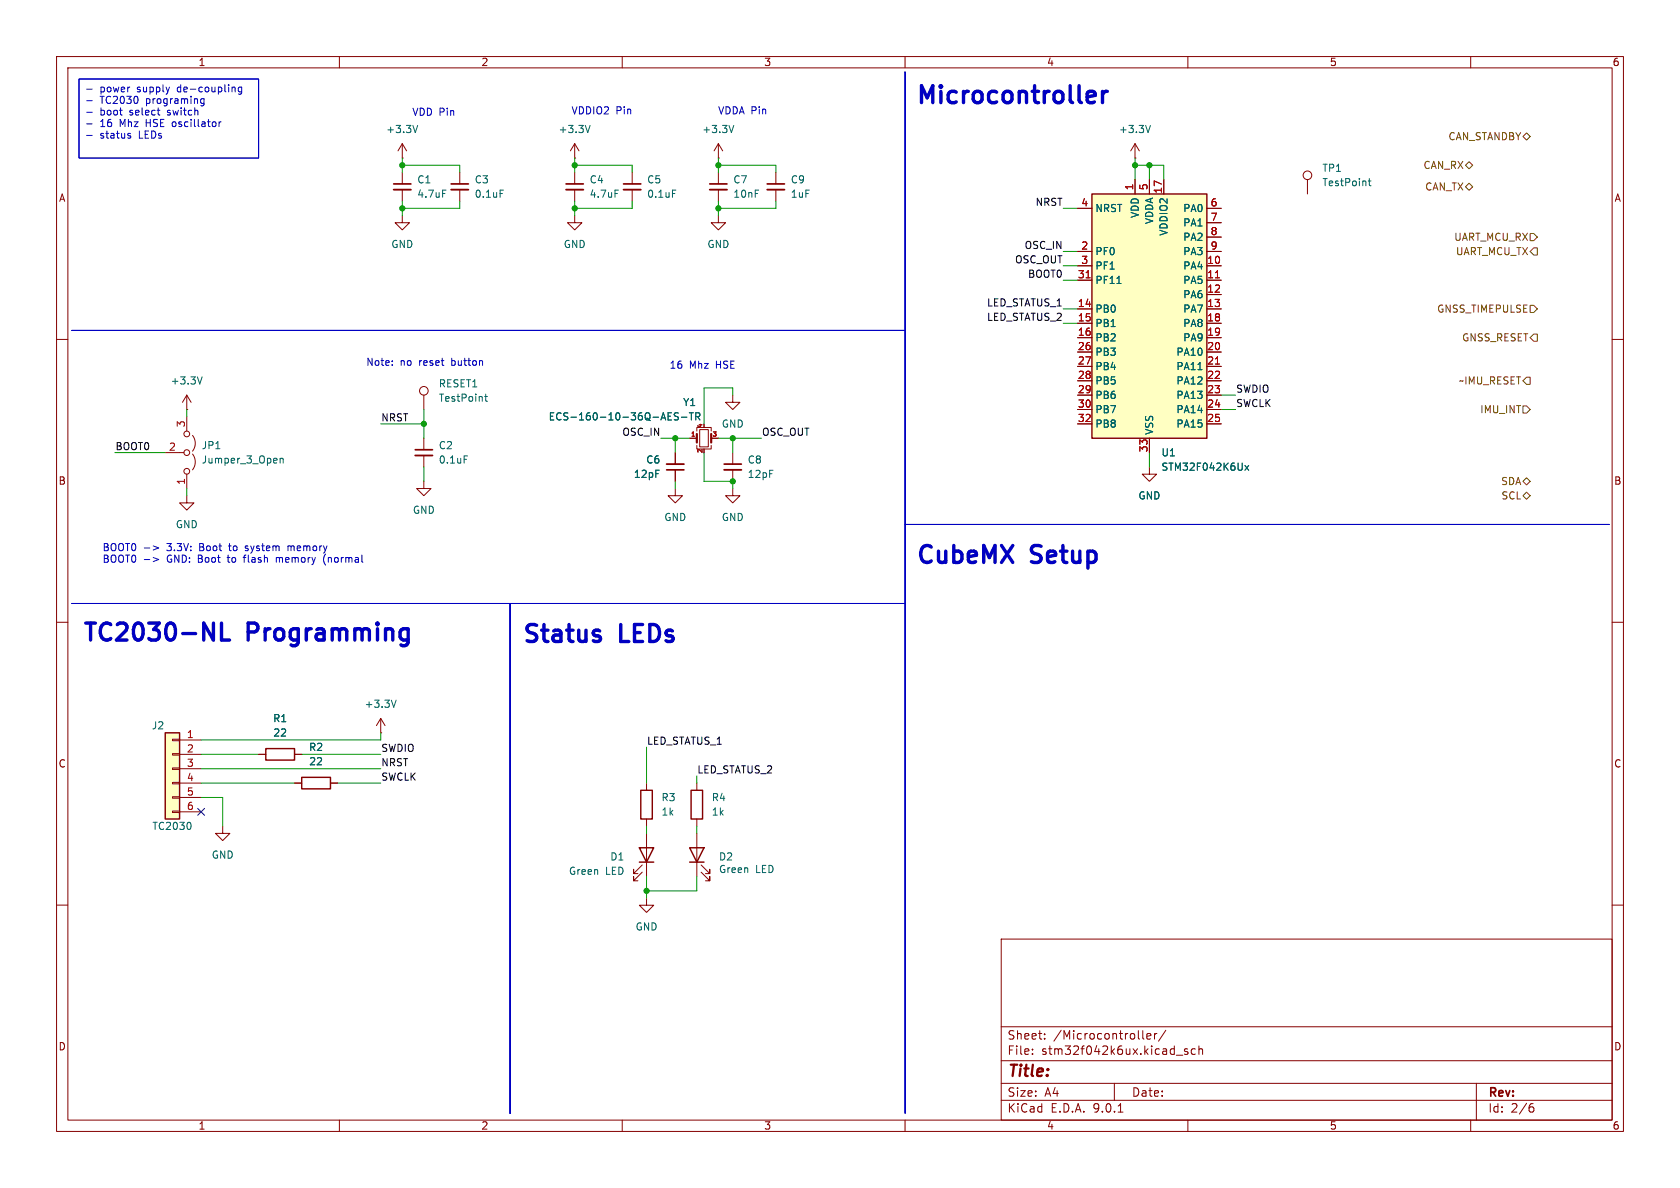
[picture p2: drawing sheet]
<svg xmlns="http://www.w3.org/2000/svg" width="297mm" height="210mm" viewBox="0 0 297 210" stroke-linecap="round" stroke-linejoin="round" font-family="sans-serif">
<g fill="none" stroke="#840000" stroke-width=".18">
<path d="M10 10h277v190h-277zM12 12h273v186h-273zM60 10v2M110 10v2M160 10v2M210 10v2M260 10v2M71.1 38.1v1.3h1.3l-1.3 1.2-1.3-1.2h1.3M111.8 30.5v2M111.8 33.5v2.1M127 30.5v2M127 33.5v2.1"/>
<path d="M231.1 31.8v2.5M10 60h2M74.9 69.9v2.5M285 60h2M119.4 80v2M119.4 83.1v2M10 110h2M285 110h2M10 160h2M177 166h108v32h-108zM285 160h2M60 198v2"/>
<path d="M110 198v2M160 198v2M177 194.5h108M177 191.5h108M177 187.5h108M177 181.5h108M182.5 186.3v.1M182.5 185.5v.1M184.7 183.6v.1M184.7 182.8v.1M197 191.5v3M197.7 196.6h.8"/>
<path d="M202 182.2v1.3l.2 .2M202.7 183.2l.8-.1-.1-.3-.4-.1-.3 .2 .1 .7h.6M204.1 182.7v1M204.5 182.7l-.3 .1-.1 .2M206.1 182.1l-1.3 2M208 186.5h1.1M210 185.5l-.4-.1-.2 .2 .1 .2 .5 .2v.3h-.6M210 198v2M211.3 185.5l-.4-.1-.3 .3v.4l.1 .2h.6M212 185.5l.2-.1 .3 .1 .1 .9M212 184.9v1.5M260 198v2"/>
<path d="M261 191.5v6.5M270.6 195.7h.4l.2 .3-.1 .5-.5 .1M271 195.1l-.4 .1"/>
<circle cx="231.1" cy="31" r=".76"/>
<circle cx="74.9" cy="69.1" r=".76"/>
</g>
<path d="M118.9 33.6h.6M241.9 32h.5M242.1 31.6v1.1l.3 .1M85.7 70.1h.5M85.9 69.7v1.1l.3 .1" fill="none" stroke="#006464" stroke-width=".18"/>
<path d="M110.2 32.5h3.1M125.5 32.5h3M117.9 83.1h3" fill="none" stroke="#840000" stroke-width=".3"/>
<path d="M110.2 33.5h3.1M125.5 33.5h3M117.9 82h3" fill="none" stroke="#840000" stroke-width=".33"/>
<path d="M193 34.3h20.4v43.2h-20.4z" fill="#ffffc2"/>
<path d="M193 34.3h20.4v43.2h-20.4zM47 132.3h5.1v2.1h-5.1zM53.3 137.4h5.1v2h-5.1zM113 149.9h2.6l-1.3 2.5zM113 152.4h2.6" fill="none" stroke="#840000" stroke-width=".25"/>
<g fill="none" stroke="#840000" stroke-width=".18">
<path d="M127 38.1v1.3h1.3l-1.3 1.2-1.3-1.2h1.3M127 27.9h.1M127 25.4l-.8 1.3M127 25.4l.8 1.3M127 25.4v2.5M190.5 36.8h2.5M200.7 31.8v2.5M203.2 31.8v2.5M205.7 31.8v2.5M213.4 36.8h2.5M213.4 39.4h2.5M190.5 44.5h2.5"/>
<path d="M190.5 47h2.5M190.5 49.5h2.5M190.5 54.6h2.5M190.5 57.2h2.5M190.5 59.7h2.5M213.4 44.5h2.5M213.4 47h2.5M213.4 49.5h2.5M213.4 54.6h2.5M213.4 57.2h2.5M213.4 59.7h2.5M213.4 41.9h2.5"/>
<path d="M213.4 52.1h2.5M129.5 69.9v1.2h1.3l-1.3 1.3-1.2-1.3h1.2M190.5 62.2h2.5M190.5 64.8h2.5M190.5 67.3h2.5M190.5 69.9h2.5M190.5 72.4h2.5M190.5 74.9h2.5M203.2 77.5v2.5M213.4 62.2h2.5M213.4 64.8h2.5M213.4 67.3h2.5"/>
<path d="M213.4 69.9h2.5M213.4 72.4h2.5M213.4 74.9h2.5M203.2 82.6v1.2h1.3l-1.3 1.3-1.3-1.3h1.3M45.7 133.4h1.3M52.1 133.4h1.2M52.1 138.4h1.2M58.4 138.4h1.3M113.5 154.2l-1.5 1.5v-.8v.8h.8M113.5 152.9l-1.5 1.5v-.7v.7h.8M114.3 158.8v1.2h1.3l-1.3 1.3-1.3-1.3h1.3M114.3 147.3v7.6"/>
</g>
<path d="M129.7 22.2l-.4 1.2M197.5 50.1h.7M211.8 65.3h.7M220.1 82.3l.7 .8M220.8 82.3l-.7 .8" fill="none" stroke="#006464" stroke-width=".18"/>
<path d="M192 49.1h.7M214.9 49.1h.7M214.9 64.4h.7" fill="none" stroke="#a90000" stroke-width=".18"/>
<path d="M29.2 129.5h2.5v15.3h-2.5z" fill="#ffffc2"/>
<path d="M29.2 129.5h2.5v15.3h-2.5zM113.3 139.7h2v5.1h-2zM122.2 139.7h2v5.1h-2zM121.9 149.9h2.6l-1.3 2.5zM121.9 152.4h2.6" fill="none" stroke="#840000" stroke-width=".25"/>
<g fill="none" stroke="#840000" stroke-width=".18">
<path d="M71.1 27.9h.1M71.1 25.4l-.7 1.3M71.1 25.4l.8 1.3M71.1 25.4v2.5M71.1 30.5v2M71.1 33.5v2.1M81.3 30.5v2M81.3 33.5v2.1M101.6 38.1v1.3h1.3l-1.3 1.2-1.3-1.2h1.3M101.6 27.9h.1M101.6 25.4v2.5M101.6 30.5v2"/>
<path d="M101.6 33.5v2.1M101.6 25.4l-.8 1.3M101.6 25.4l.8 1.3M137.2 30.5v2M137.2 33.5v2.1M190.5 36.8h2.5M200.7 27.9h.1M200.7 25.4l-.8 1.3M200.7 25.4l.7 1.3M200.7 25.4v2.5M200.7 31.8v2.5M203.2 31.8v2.5"/>
<path d="M205.7 31.8v2.5M213.4 36.8h2.5M213.4 39.4h2.5M190.5 44.5h2.5M190.5 47h2.5M190.5 49.5h2.5M190.5 54.6h2.5M190.5 57.2h2.5M190.5 59.7h2.5M213.4 44.5h2.5M213.4 47h2.5M213.4 49.5h2.5"/>
<path d="M213.4 54.6h2.5M213.4 57.2h2.5M213.4 59.7h2.5M213.4 41.9h2.5M213.4 52.1h2.5M33 72.4h.1M33 69.9v2.5M33 73.7v2.5M33 69.9l-.7 1.2M33 69.9l.8 1.2M34 77a2.26 2.26 0 0 1 0 2.8M74.9 77.5v2"/>
<path d="M121.9 77.5h1.3M123.2 76.2v-.6h2.5v.6M123.2 78.7v.7h2.5v-.7M123.7 75.9h1.5v3.1h-1.5zM125.7 77.5h1.3M190.5 62.2h2.5M190.5 64.8h2.5M190.5 67.3h2.5M190.5 69.9h2.5M190.5 72.4h2.5M190.5 74.9h2.5M203.2 77.5v2.5"/>
<path d="M213.4 62.2h2.5M213.4 64.8h2.5M213.4 67.3h2.5M213.4 69.9h2.5M213.4 72.4h2.5M213.4 74.9h2.5M29.2 80h3.3M33 87.6v1.3h1.3l-1.3 1.3-1.3-1.3h1.3M33 83.8v2.6M34 80.3a2.26 2.26 0 0 1 0 2.8M74.9 85.1v1.3h1.3l-1.3 1.2-1.2-1.2h1.2M74.9 80.5v2.1"/>
<path d="M119.4 86.4v1.2h1.2l-1.2 1.3-1.3-1.3h1.3M119.4 80v2M119.4 83.1v2M129.5 86.4v1.2h1.3l-1.3 1.3-1.2-1.3h1.2M129.5 80v2M129.5 83.1v2M30.5 130.7h1.2v.2h-1.2zM30.5 133.2h1.2v.3h-1.2zM30.5 135.8h1.2v.2h-1.2zM30.5 138.3h1.2v.3h-1.2zM31.7 130.8h3.9M31.7 133.4h3.9"/>
<path d="M31.7 135.9h3.9M31.7 138.4h3.9M45.7 133.4h1.3M52.1 133.4h1.2M52.1 138.4h1.2M58.4 138.4h1.3M67.3 129.5h.1M67.3 127l-.8 1.3M67.3 127l.8 1.3M67.3 127v2.5M114.3 138.4v1.3M123.2 138.4v1.3"/>
<path d="M30.5 140.8h1.2v.3h-1.2zM30.5 143.4h1.2v.2h-1.2zM31.7 141h3.9M31.7 143.5h3.9M39.4 146.1v1.2h1.2l-1.2 1.3-1.3-1.3h1.3M114.3 144.8v1.3M123.2 144.8v1.3M123.2 147.3v7.6M124 154.2l1.5 1.5v-.8v.8h-.8M124 152.9l1.5 1.5v-.7v.7h-.8"/>
<circle cx="33" cy="76.7" r=".51"/>
<circle cx="33" cy="80" r=".51"/>
<circle cx="33" cy="83.3" r=".51"/>
</g>
<g fill="none" stroke="#006464" stroke-width=".18">
<path d="M73.8 22.2l-.4 1.2M78.2 33.6h.7M88.4 33.6h.6M104.3 22.2l-.4 1.2M108.7 33.6h.6M203.4 22.2l-.4 1.2M197.5 50.1h.7M35.7 66.6l-.4 1.3M118.1 73.6h.4M118.1 74.2h.6M118.1 73h.6M119.9 73h-.5l-.1 .1v.4l.5 .2 .1 .3-.2 .2h-.5"/>
<path d="M120.5 73.8h.9M121.9 73h.7M122.2 73v1.2M123 73.6h.6l.1-.2v-.3l-.7-.1v1.2M123.3 73.6l.4 .6M211.8 65.3h.7M49.5 81v.9M49.5 81.1l.2-.1 .3 .1 .1 .8M82.1 80.6h.6M220.1 82.3l.7 .8M220.8 82.3l-.7 .8M70 123.8l-.4 1.2"/>
<path d="M33.7 145.5l.1 .3-.1 .7"/>
</g>
<path d="M69.6 32.5h3M79.8 32.5h3M100.1 32.5h3M135.6 32.5h3.1M73.4 79.5h3.1M128 82h3.1" fill="none" stroke="#840000" stroke-width=".3"/>
<path d="M69.6 33.5h3M79.8 33.5h3M100.1 33.5h3M135.6 33.5h3.1M73.4 80.5h3.1M128 83.1h3.1" fill="none" stroke="#840000" stroke-width=".33"/>
<path d="M123.2 76.7v1.5M125.7 76.7v1.5" fill="none" stroke="#840000" stroke-width=".38"/>
<path d="M259.1 33l.6-.6 .6 .6-.6 .7zM259.1 29.2l.6-.6 .6 .6-.6 .6zM269.2 24.1l.7-.6 .6 .6-.6 .7zM270.5 54h.6l.7 .6-.7 .6h-.6zM270.5 41.3h.6l.7 .6-.7 .6h-.6zM271.1 59.1h.7v1.2h-.7l-.6-.6zM271.1 43.8h.7v1.3h-.7l-.6-.6zM269.2 67.3l.7-.6h.6v1.2h-.6zM269.2 71.8h.7l.6 .6-.6 .6h-.7zM269.2 87.6l.7-.6 .6 .6-.6 .7zM269.2 85.1l.7-.6 .6 .6-.6 .6z" fill="none" stroke="#725600" stroke-width=".18"/>
<g fill="none" stroke="#009600" stroke-width=".18">
<path d="M71.1 29.2h10.2v1.3M71.1 27.9v2.6M71.1 35.6v2.5M81.3 35.6v1.2h-10.2M101.6 29.2h10.2v1.3M101.6 27.9v2.6M101.6 35.6v2.5M111.8 35.6v1.2h-10.2M127 29.2h10.2v1.3M127 27.9v2.6M127 35.6v2.5M137.2 35.6v1.2h-10.2"/>
<path d="M188 36.8h2.5M200.7 29.2h5v2.6M200.7 27.9v3.9M203.2 29.2v2.6M188 44.5h2.5M188 47h2.5M188 57.2h2.5M188 49.5h2.5M188 54.6h2.5M33 72.4v1.3M67.3 74.9h7.6M74.9 72.4v5.1"/>
<path d="M116.8 77.5h5.1M119.4 77.5v2.5M127 77.5h7.6M129.5 69.9v-1.3h-5v6.3M129.5 77.5v2.5M215.9 72.4h2.5M215.9 69.9h2.5M20.3 80h8.9M33 86.4v1.2M74.9 82.6v2.5M119.4 85.1v1.3M124.5 80v5.1h5v1.3"/>
<path d="M203.2 80v2.6M35.6 138.4h16.5M35.6 133.4h10.1M35.6 135.9h31.7M53.3 133.4h14M59.7 138.4h7.6M67.3 129.5v1.3h-31.7M114.3 132.1v6.3M123.2 137.2v1.2M35.6 141h3.8v5.1M114.3 146.1v1.2M114.3 154.9v3.9"/>
<path d="M123.2 154.9v2.6h-8.9M123.2 146.1v1.2"/>
</g>
<path d="M35 142.9l1.2 1.2M36.2 142.9l-1.2 1.2" fill="none" stroke="#000084" stroke-width=".18"/>
<g fill="none" stroke="#0000c2" stroke-width=".18">
<path d="M14 14h31.7v13.9h-31.7zM15.3 15.8h1M15.3 17.8h1M15.3 19.9h1M35.5 17.6v.6l.2 .1 .4-.1M36.1 17.4v1.1l-.3 .2h-.3M41.2 15.4l.4 .2v.6M42.7 15.5l-.3-.1-.3 .2 .1 .6h.5M42.7 15.4v1l-.2 .3-.3-.1M160 12.7v184.2zM15.3 21.9h1M15.3 23.9h1"/>
<path d="M22.8 24l.3 .1v.1l-.2 .2h-.2M22.8 23.6h.3M28.1 20.3h.2M38.7 21.5v.9M39.1 21.5l-.4 .3M12.7 58.4h147.3zM69.3 64.5v.1M69.3 63.8v.1M25.5 96.9h1M25.5 98.9h1M27.1 96.5l1 .4-1 .3M27.1 98.5l1 .4-1 .4"/>
<path d="M43 98.5h.5M43.2 98.2v1.2M43.4 97.3l.1 .1M43.5 96.5l-.1 .2 .1 .2M48.9 98.5v.9M48.9 98.6v.1M50.9 96.5v.9M51.3 96.5l-.4 .1M57.3 98.5v.8l.3 .6M160 92.7h124.5zM12.7 106.7h147.3zM90.2 106.7v90.2z"/>
</g>
<path d="M193.5 16.3l.1 .6-1.4 .2M194.9 16.1v2M195.8 16.1a.77 .77 0 0 0-.9 .6M36 110.1l1.7 3v-3M39.2 110.1v3h1.4" fill="none" stroke="#0000c2" stroke-width=".6"/>
<path d="M192 49.1h.7M214.9 49.1h.7M214.9 64.4h.7" fill="none" stroke="#a90000" stroke-width=".18"/>
<g fill="#009600" stroke="#009600" stroke-width=".18">
<circle cx="129.5" cy="85.1" r=".46"/>
<circle cx="127" cy="36.8" r=".46"/>
<circle cx="127" cy="29.2" r=".46"/>
<circle cx="129.5" cy="77.5" r=".46"/>
<circle cx="119.4" cy="77.5" r=".46"/>
<circle cx="101.6" cy="36.8" r=".46"/>
<circle cx="101.6" cy="29.2" r=".46"/>
<circle cx="114.3" cy="157.5" r=".46"/>
<circle cx="71.1" cy="29.2" r=".46"/>
<circle cx="71.1" cy="36.8" r=".46"/>
<circle cx="74.9" cy="74.9" r=".46"/>
<circle cx="203.2" cy="29.2" r=".46"/>
<circle cx="200.7" cy="29.2" r=".46"/>
</g>
<g font-size="4.2" fill="#0000c2">
<text x="161.8" y="18.5">Microcontroller</text>
<text x="161.8" y="99.8">CubeMX</text>
<text x="182.6" y="99.8">Setup</text>
<text x="14.5" y="113.5">TC2030-NL</text>
<text x="44" y="113.5">Programming</text>
<text x="92.2" y="113.8">Status</text>
<text x="109.8" y="113.8">LEDs</text>
</g>
<text font-size="2.8" fill="#840000" x="178" y="190.9">Title:</text>
<g font-size="2.1" fill="#840000">
<text x="178" y="184">Sheet:</text>
<text x="186.2" y="184">/Microcontroller/</text>
<text x="178" y="186.7">File:</text>
<text x="184.1" y="186.7">stm32f042k6ux.kicad_sch</text>
<text x="178" y="196.9">KiCad</text>
<text x="178" y="194.1">Size:</text>
<text x="184.7" y="194.1">A4</text>
<text x="185.7" y="196.9">E.D.A.</text>
<text x="193.3" y="196.9">9.0.1</text>
<text x="200" y="194.1">Date:</text>
<text x="263" y="194.3">Rev:</text>
<text x="263" y="196.9">Id:</text>
<text x="267.1" y="196.9">2/6</text>
</g>
<g font-size="1.8" fill="#840000">
<text x="35" y="11.9">1</text>
<text x="85" y="11.9">2</text>
<text x="135" y="11.9">3</text>
<text x="185" y="11.9">4</text>
<text x="235" y="11.9">5</text>
<text x="285" y="11.9">6</text>
<text x="10.3" y="35.9">A</text>
<text x="285.3" y="35.9">A</text>
<text x="10.3" y="85.9">B</text>
<text x="285.3" y="85.9">B</text>
<text x="10.3" y="135.9">C</text>
<text x="285.3" y="135.9">C</text>
<text x="10.3" y="185.9">D</text>
<text x="285.3" y="185.9">D</text>
<text x="35" y="199.9">1</text>
<text x="85" y="199.9">2</text>
<text x="135" y="199.9">3</text>
<text x="185" y="199.9">4</text>
<text x="235" y="199.9">5</text>
<text x="285" y="199.9">6</text>
</g>
<g font-size="1.8" fill="#0000c2">
<text x="17.7" y="16.6">power</text>
<text x="24.3" y="16.6">supply</text>
<text x="31.6" y="16.6">de-coupling</text>
<text x="17.7" y="18.7">TC2030</text>
<text x="17.7" y="20.7">boot</text>
<text x="17.7" y="22.8">16</text>
<text x="21.3" y="22.8">Mhz</text>
<text x="23" y="20.7">select</text>
<text x="25.9" y="18.7">programing</text>
<text x="26.1" y="22.8">HSE oscillator</text>
<text x="29.9" y="20.7">switch</text>
<text x="72.8" y="20.7">VDD Pin</text>
<text x="100.9" y="20.4">VDDIO2</text>
<text x="108.9" y="20.4">Pin</text>
<text x="126.9" y="20.4">VDDA Pin</text>
<text x="17.7" y="24.8">status</text>
<text x="24.6" y="24.8">LEDs</text>
<text x="64.7" y="64.9">Note:</text>
<text x="70.7" y="64.9">no</text>
<text x="74.2" y="64.9">reset</text>
<text x="80.1" y="64.9">button</text>
<text x="118.3" y="65.4">16</text>
<text x="121.9" y="65.4">Mhz</text>
<text x="126.7" y="65.4">HSE</text>
<text x="18" y="97.6">BOOT0</text>
<text x="18" y="99.7">BOOT0</text>
<text x="29.6" y="97.6">3.3V:</text>
<text x="29.6" y="99.7">GND: Boot</text>
<text x="35.5" y="97.6">Boot</text>
<text x="40.7" y="99.7">to</text>
<text x="41" y="97.6">to</text>
<text x="43.8" y="99.7">flash</text>
<text x="44" y="97.6">system</text>
<text x="49.7" y="99.7">memory</text>
<text x="51.7" y="97.6">memory</text>
<text x="58.2" y="99.7">(normal</text>
</g>
<g font-size="1.8" fill="#006464">
<text x="68.2" y="23.7">+3.3V</text>
<text x="98.7" y="23.7">+3.3V</text>
<text x="124.1" y="23.7">+3.3V</text>
<text x="197.7" y="23.7">+3.3V</text>
<text x="73.7" y="32.6">C1</text>
<text x="73.7" y="35.2">4.7uF</text>
<text x="83.8" y="32.6">C3</text>
<text x="83.8" y="35.2">0.1uF</text>
<text x="104.1" y="32.6">C4</text>
<text x="104.1" y="35.2">4.7uF</text>
<text x="114.3" y="32.6">C5</text>
<text x="114.3" y="35.2">0.1uF</text>
<text x="129.5" y="32.6">C7</text>
<text x="129.5" y="35.2">10nF</text>
<text x="139.7" y="32.6">C9</text>
<text x="139.7" y="35.2">1uF</text>
<text x="233.7" y="30.6">TP1</text>
<text x="233.7" y="33.1">TestPoint</text>
<text x="193.5" y="37.7">NRST</text>
<text x="201.5" y="38.6" transform="rotate(-90 201.5 38.6)">VDD</text>
<text x="204.1" y="39.7" transform="rotate(-90 204.1 39.7)">VDDA</text>
<text x="206.6" y="41.8" transform="rotate(-90 206.6 41.8)">VDDIO2</text>
<text x="209.1" y="37.7">PA0</text>
<text x="209.1" y="40.2">PA1</text>
<text x="69.1" y="44">GND</text>
<text x="99.6" y="44">GND</text>
<text x="125" y="44">GND</text>
<text x="193.5" y="45.3">PF0</text>
<text x="193.5" y="47.9">PF1</text>
<text x="209.1" y="42.8">PA2</text>
<text x="209.1" y="45.3">PA3</text>
<text x="209.1" y="47.9">PA4</text>
<text x="193.5" y="50.4">PF11</text>
<text x="209.1" y="50.4">PA5</text>
<text x="209.1" y="52.9">PA6</text>
<text x="193.5" y="55.5">PB0</text>
<text x="193.5" y="58">PB1</text>
<text x="209.1" y="55.5">PA7</text>
<text x="209.1" y="58">PA8</text>
<text x="193.5" y="60.6">PB2</text>
<text x="193.5" y="63.1">PB3</text>
<text x="193.5" y="65.6">PB4</text>
<text x="207.9" y="63.1">PA10</text>
<text x="207.9" y="65.6">PA11</text>
<text x="209.1" y="60.6">PA9</text>
<text x="30.1" y="68.2">+3.3V</text>
<text x="77.5" y="71.2">TestPoint</text>
<text x="77.5" y="68.7">RESET1</text>
<text x="120.7" y="72">Y1</text>
<text x="193.5" y="68.2">PB5</text>
<text x="193.5" y="70.7">PB6</text>
<text x="207.9" y="68.2">PA12</text>
<text x="207.9" y="70.7">PA13</text>
<text x="96.9" y="74.5">ECS-160-10-36Q-AES-TR</text>
<text x="127.5" y="75.8">GND</text>
<text x="193.5" y="73.3">PB7</text>
<text x="193.5" y="75.8">PB8</text>
<text x="204.1" y="77" transform="rotate(-90 204.1 77)">VSS</text>
<text x="207.9" y="73.3">PA14</text>
<text x="207.9" y="75.8">PA15</text>
<text x="35.6" y="79.6">JP1</text>
<text x="35.6" y="82.1">Jumper_3_Open</text>
<text x="77.5" y="79.6">C2</text>
<text x="77.5" y="82.1">0.1uF</text>
<text x="114.1" y="82.1">C6</text>
<text x="132.1" y="82.1">C8</text>
<text x="205.2" y="83.4">STM32F042K6Ux</text>
<text x="205.2" y="80.9">U1</text>
<text x="112" y="84.7">12pF</text>
<text x="132.1" y="84.7">12pF</text>
<text x="201.2" y="88.5">GND</text>
<text x="31" y="93.6">GND</text>
<text x="72.9" y="91">GND</text>
<text x="117.3" y="92.3">GND</text>
<text x="127.5" y="92.3">GND</text>
<text x="64.4" y="125.3">+3.3V</text>
<text x="26.7" y="129.1">J2</text>
<text x="48.2" y="127.9">R1</text>
<text x="48.2" y="130.4">22</text>
<text x="54.5" y="132.9">R2</text>
<text x="54.6" y="135.5">22</text>
<text x="116.8" y="141.8">R3</text>
<text x="125.7" y="141.8">R4</text>
<text x="26.8" y="146.9">TC2030</text>
<text x="116.8" y="144.4">1k</text>
<text x="125.7" y="144.4">1k</text>
<text x="37.3" y="152">GND</text>
<text x="100.5" y="154.9">Green</text>
<text x="107" y="154.9">LED</text>
<text x="107.8" y="152.3">D1</text>
<text x="127" y="152.3">D2</text>
<text x="127" y="154.5">Green</text>
<text x="133.6" y="154.5">LED</text>
<text x="112.3" y="164.7">GND</text>
</g>
<g font-size="1.8" fill="#725600">
<text x="256" y="25">CAN_STANDBY</text>
<text x="251.6" y="30.1">CAN_RX</text>
<text x="251.9" y="33.9">CAN_TX</text>
<text x="257" y="42.8">UART_MCU_RX</text>
<text x="257.3" y="45.3">UART_MCU_TX</text>
<text x="254" y="55.5">GNSS_TIMEPULSE</text>
<text x="258.4" y="60.6">GNSS_RESET</text>
<text x="257.8" y="68.2">~IMU_RESET</text>
<text x="261.6" y="73.3">IMU_INT</text>
<text x="265.3" y="86">SDA</text>
<text x="265.3" y="88.5">SCL</text>
</g>
<g font-size="1.8" fill="#a90000">
<text x="200.4" y="33.7" transform="rotate(-90 200.4 33.7)">1</text>
<text x="202.9" y="33.7" transform="rotate(-90 202.9 33.7)">5</text>
<text x="205.5" y="34.3" transform="rotate(-90 205.5 34.3)">17</text>
<text x="191.1" y="36.6">4</text>
<text x="213.9" y="36.6">6</text>
<text x="213.9" y="39.1">7</text>
<text x="213.9" y="41.7">8</text>
<text x="191.1" y="44.2">2</text>
<text x="191.1" y="46.7">3</text>
<text x="213.3" y="46.7">10</text>
<text x="213.9" y="44.2">9</text>
<text x="190.5" y="49.3">31</text>
<text x="213.3" y="49.3">11</text>
<text x="213.3" y="51.8">12</text>
<text x="190.5" y="54.4">14</text>
<text x="190.5" y="56.9">15</text>
<text x="190.5" y="59.4">16</text>
<text x="213.3" y="54.4">13</text>
<text x="213.3" y="56.9">18</text>
<text x="213.3" y="59.4">19</text>
<text x="190.5" y="62">26</text>
<text x="190.5" y="64.5">27</text>
<text x="213.3" y="62">20</text>
<text x="213.3" y="64.5">21</text>
<text x="190.5" y="67.1">28</text>
<text x="190.5" y="69.6">29</text>
<text x="213.3" y="67.1">22</text>
<text x="213.3" y="69.6">23</text>
<text x="32.8" y="75.6" transform="rotate(-90 32.8 75.6)">3</text>
<text x="190.5" y="72.1">30</text>
<text x="190.5" y="74.7">32</text>
<text x="213.3" y="72.1">24</text>
<text x="213.3" y="74.7">25</text>
<text x="29.8" y="79.8">2</text>
<text x="202.9" y="80.1" transform="rotate(-90 202.9 80.1)">33</text>
<text x="32.8" y="85.8" transform="rotate(-90 32.8 85.8)">1</text>
<text x="32.9" y="130.6">1</text>
<text x="32.9" y="133.1">2</text>
<text x="32.9" y="135.6">3</text>
<text x="32.9" y="138.2">4</text>
<text x="32.9" y="140.7">5</text>
<text x="32.9" y="143.3">6</text>
</g>
<g font-size="1.8" fill="#0f0f0f">
<text x="183" y="36.5">NRST</text>
<text x="179.4" y="46.6">OSC_OUT</text>
<text x="181" y="44.1">OSC_IN</text>
<text x="181.6" y="49.2">BOOT0</text>
<text x="174.4" y="54.3">LED_STATUS_1</text>
<text x="174.4" y="56.8">LED_STATUS_2</text>
<text x="218.4" y="69.5">SWDIO</text>
<text x="67.3" y="74.6">NRST</text>
<text x="109.9" y="77.1">OSC_IN</text>
<text x="134.6" y="77.1">OSC_OUT</text>
<text x="218.4" y="72">SWCLK</text>
<text x="20.3" y="79.7">BOOT0</text>
<text x="114.3" y="131.7">LED_STATUS_1</text>
<text x="67.3" y="135.5">NRST</text>
<text x="67.3" y="133">SWDIO</text>
<text x="123.2" y="136.8">LED_STATUS_2</text>
<text x="67.3" y="138.1">SWCLK</text>
</g>
<g font-size="1.1" fill="#a90000">
<text x="122" y="77.2">1</text>
<text x="124.2" y="75.8" transform="rotate(-90 124.2 75.8)">4</text>
<text x="125.8" y="77.2">3</text>
<text x="124.2" y="80.2" transform="rotate(-90 124.2 80.2)">2</text>
</g>
</svg>
